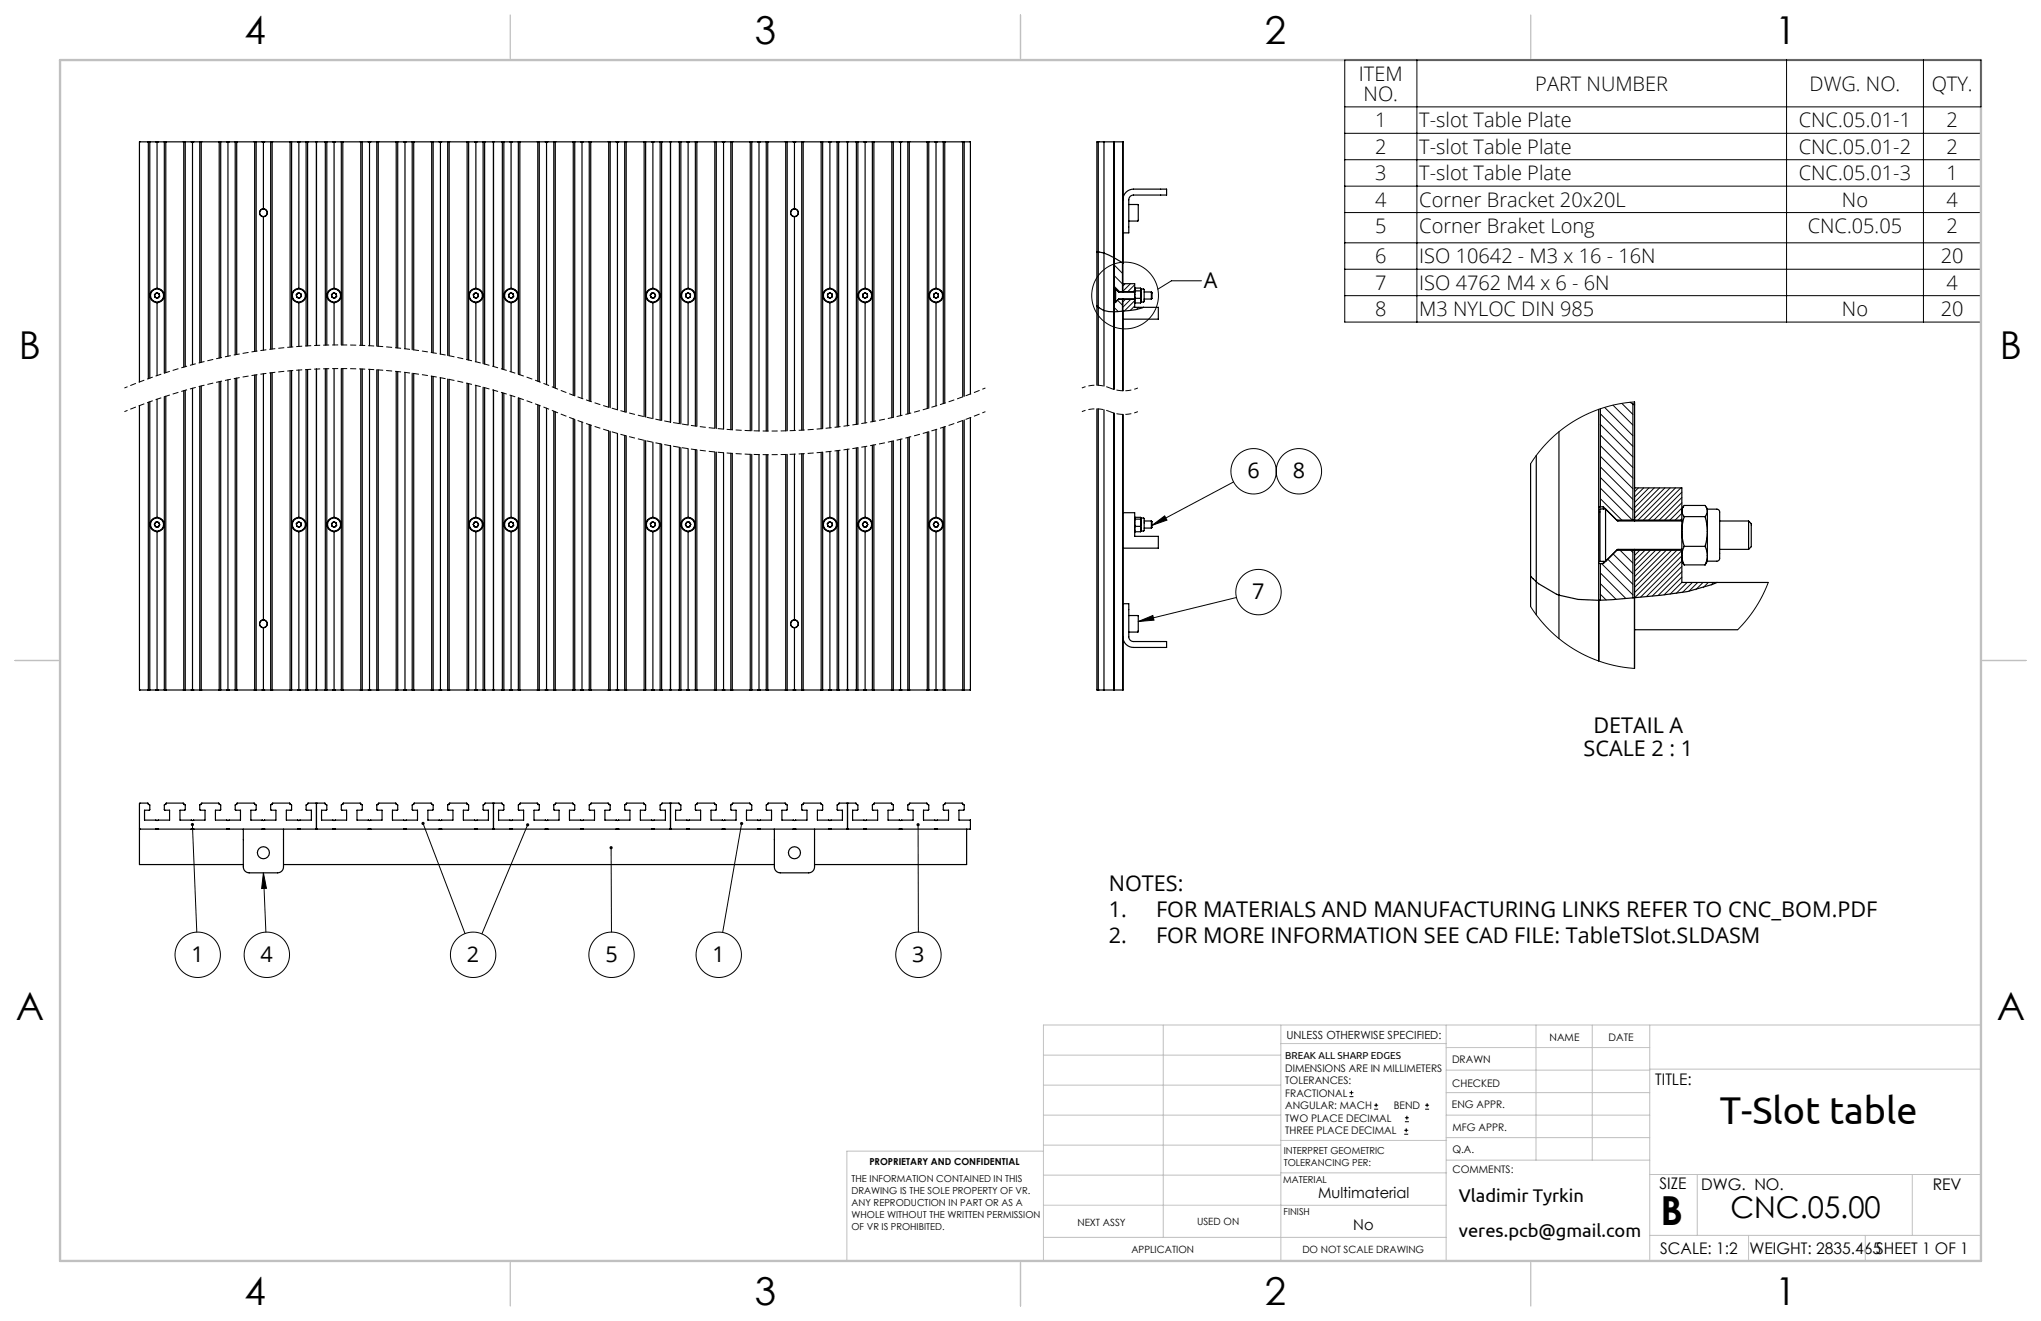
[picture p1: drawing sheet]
<svg xmlns="http://www.w3.org/2000/svg" width="432mm" height="279mm" viewBox="0 0 432 279" stroke-linecap="round" stroke-linejoin="round" font-family="sans-serif">
<g fill="none" stroke="#000" stroke-width=".21">
<path d="M284.5 12.7h134.6v55.4h-134.6zM299.8 12.7v55.4M378 12.7v55.4M406.9 12.7v55.4M284.5 28.2h134.6M284.5 33.8h134.6M284.5 39.4h134.6M284.5 22.6h134.6M235.7 56.1l1.8 1.7M235.7 58.3l1.8 1.7M254.2 59.4h-6.4l-2.8 1.8M284.5 45h134.6"/>
<path d="M284.5 51.4h134.6M284.5 56.9h134.6M235.7 65.1l.9 .8M235.7 60.6l1.2 1.1M236.4 63.5l1.1 1M238 60l-.4 .5M238.1 63.3l-.5 .6M239.2 60l-1.6 1.6M239.2 63.3l-1.6 1.7M240.1 64.7l-1 1M240.1 63.6l-2.2 2.2M240.1 61.4l-.4 .3"/>
<path d="M240.1 60.2l-1.5 1.5M240.9 65l-.5 .5M284.5 62.5h134.6M338.6 87.5l6.9 6.9M338.6 89.8l6.9 6.8M338.6 92l6.9 6.9M338.6 94.3l6.9 6.8M338.6 96.5l6.9 6.9M338.6 98.7l6.9 6.9M339.5 86.2l6 6M341.2 85.7l4.3 4.2M343.1 85.3l2.4 2.4"/>
<path d="M345.8 85l-3.3 .4-3.2 .8-3.2 1.2-2.9 1.5-2.7 1.9-2.5 2.2-2.2 2.4-2 2.7M243.7 111.1l2.7-2 .5 .9zM261 101.9l-17.3 9.2M338.6 101l6.9 6.9M338.6 103.2l6.7 6.8M338.6 105.5l4.5 4.5M338.8 119.2l6.7 6.6M340.1 118.3l5.4 5.3M341.3 117.1l4.2 4.2M342.8 116.4l2.7 2.7M345 116.4l.5 .4M346.6 103.2l-.8 .8"/>
<path d="M346.9 116.4l-1.1 1.1M347.7 103.2l-1.9 1.9M348 116.4l-2.2 2.2M348.9 103.2l-3.1 3M349.1 116.4l-3.3 3.3M350 103.2l-4.2 4.2M350.3 116.4l-4.5 4.4M351.1 103.2l-5.3 5.3M351.4 116.4l-5.6 5.6M352.2 103.2l-6.4 6.4M352.5 116.4l-6.7 6.7M353.4 103.2l-6.8 6.8"/>
<path d="M353.6 116.4l-7.8 7.8M354.5 103.2l-6.8 6.8M354.7 116.4l-8.9 8.9M355.6 103.2l-6.8 6.8M355.8 119.8l-6.2 6.3M355.8 118.7l-7.5 7.5M355.8 117.6l-8.7 8.7M355.8 116.4l-10 10M355.8 109.7l-.3 .3M355.8 108.6l-1.4 1.4M355.8 107.5l-2.5 2.5M355.8 106.3l-3.6 3.7"/>
<path d="M355.8 105.2l-4.8 4.8M355.8 104.1l-5.9 5.9M240.8 131.5l3.1-1.3 .2 1zM261.6 126.4l-20.8 5.1M323.8 128.3l2 2.7 2.2 2.5 2.5 2.1 2.8 1.9 2.9 1.5 3.1 1.1 3.2 .9 3.3 .4M338.6 121.2l5.4 5.4M338.6 123.4l3.3 3.4M338.6 125.7l1.2 1.2M355.8 123.2l-2.5 2.5M355.8 122.1l-3.8 3.7M355.8 120.9l-5 5.1M356.9 123.2l-2.3 2.3"/>
<path d="M358.1 123.2l-2.2 2.1M359.2 123.2l-1.9 1.9M360.3 123.2l-1.5 1.5M361.4 123.2l-1.1 1.1M362.5 123.2l-.5 .5M374.1 123.2l-1.2 2.7-1.5 2.6-1.8 2.5-2 2.2M40.7 174.4l.9 22.7M89.5 174.2l8.9 23.3M111.6 174.5l-9.6 23M129.3 179.3l.1 17.8M156.9 174.2l-4 23M194.2 174.4l.1 22.7"/>
<path d="M55.7 184.6l.7 3.3h-1zM55.7 184.6l.6 12.5M285.5 231.9h.8M285.5 231.1h.8M285.9 230.7v.8M290.7 234.6h.9M290.7 233.8h.9M291.1 233.3v.9M297.1 239.9h.8M297.1 239.1h.8M297.2 237.3h.9M297.2 236.4h.9"/>
<path d="M297.5 238.6v.9M297.6 236v.8M301.5 234.6h.8M301.5 233.8h.8M301.9 233.3v.9"/>
<circle cx="238" cy="62.5" r="7.1"/>
<circle cx="265.2" cy="99.7" r="4.8"/>
<circle cx="274.8" cy="99.7" r="4.8"/>
<circle cx="266.2" cy="125.2" r="4.8"/>
<circle cx="41.8" cy="201.9" r="4.8"/>
<circle cx="56.5" cy="201.9" r="4.8"/>
<circle cx="100.1" cy="201.9" r="4.8"/>
<circle cx="129.4" cy="201.9" r="4.8"/>
<circle cx="152.1" cy="201.9" r="4.8"/>
<circle cx="194.3" cy="201.9" r="4.8"/>
</g>
<path d="M117.4 87.1a118.4 118.4 0 0 0-91.1 0M117.4 82.1a118.4 118.4 0 0 0-91.1 0M208.5 87.1a118.4 118.4 0 0 1-91.1 0M208.5 82.1a118.4 118.4 0 0 1-91.1 0" fill="none" stroke="#000" stroke-width=".21" stroke-dasharray="1.3 .6" stroke-dashoffset=".6" stroke-linecap="butt"/>
<path d="M234.8 87.1a7.7 7.7 0 0 0-5.9 0M234.8 82.1a7.7 7.7 0 0 0-5.9 0M240.7 87.1a7.7 7.7 0 0 1-5.9 0M240.7 82.1a7.7 7.7 0 0 1-5.9 0" fill="none" stroke="#000" stroke-width=".21" stroke-dasharray="1.3 .6" stroke-dashoffset=".5" stroke-linecap="butt"/>
<g fill="none" stroke="#c0c0c0" stroke-width=".21">
<path d="M246.1 216.8v44.9M271 216.8v49.9M305.9 216.8v49.9M325 216.8v28.6M336.9 216.8v28.6M349 216.8v49.9M419.1 216.8h-198.3v49.9M220.8 235.9h50.2M220.8 229.5h50.2M220.8 223.2h50.2M271 220.7h34.9M305.9 231.1h43.1"/>
<path d="M305.9 226.3h43.1M305.9 221.6h43.1M305.9 235.9h43.1M349 226.1h70.1M220.8 248.6h50.2M220.8 242.2h50.2M220.8 254.9h50.2M220.8 243.5h-41.6v23.2M271 254.9h34.9M271 248.1h35.1M271 241.2h35.1M305.9 240.6h43.1"/>
<path d="M306.1 245.4h42.9M349 248.4h70.1M359.1 248.4v12.9M404.6 248.4v12.9M220.8 261.7h85.1M349 261.3h70.1M369.9 261.3v5.4M394.6 261.3v5.4"/>
</g>
<path d="M107.9 3.2v9.5M215.9 3.2v9.5M323.8 3.2v9.5M3.2 139.7h9.5M419.1 139.7h9.5M107.9 266.7v9.5M215.9 266.7v9.5M323.8 266.7v9.5" fill="none" stroke="#c0c0c0" stroke-width=".25"/>
<path d="M12.7 12.7h406.4v254h-406.4z" fill="none" stroke="#c0c0c0" stroke-width=".5"/>
<path d="M55.7 184.6l.7 3.3h-1zM129.1 179a.34 .34 0 0 0 0 .6 .34 .34 0 0 0 .5-.2 .34 .34 0 0 0-.3-.4v.3v-.3zM194 174.2a.34 .34 0 0 0 .1 .5 .34 .34 0 0 0 .5-.2 .34 .34 0 0 0-.4-.4v.3v-.3zM156.6 174a.34 .34 0 0 0 .1 .5 .34 .34 0 0 0 .5-.2 .34 .34 0 0 0-.2-.4l-.1 .3 .1-.3zM40.5 174.2a.34 .34 0 0 0 0 .5 .34 .34 0 0 0 .5-.2 .34 .34 0 0 0-.3-.4v.3v-.3zM89.2 173.9a.34 .34 0 0 0 .2 .6 .34 .34 0 0 0 .4-.3 .34 .34 0 0 0-.4-.4l.1 .4-.1-.4zM111.4 174.2a.34 .34 0 0 0 0 .5 .34 .34 0 0 0 .5-.1 .34 .34 0 0 0-.1-.5l-.2 .4 .2-.4zM243.7 111.1l2.7-2 .5 .9zM240.8 131.5l3.1-1.3 .2 1z" fill="#000"/>
<g fill="none" stroke="#000" stroke-width=".25">
<path d="M31.4 30h-1.9v50.8M31.4 30h.3M31.4 30v50.1M31.7 30h3.1M31.7 30v50M33 30h.1M33.2 30v31M33.5 30h.1M34.8 30h.3M34.8 30v48.9M35.1 30h3.8M35.1 30v48.8"/>
<path d="M38.9 30h.3M38.9 30v47.6M39.2 30h3.1M39.2 30v47.6M40.5 30h.1M40.7 30v47.1M41 30h.1M42.3 30h.3M42.3 30v46.7M42.6 30h3.8M42.6 30v46.6M46.4 30h.3"/>
<path d="M46.4 30v45.7M46.7 30h3.1M46.7 30v45.7M48 30h.1M48.2 30v45.3M48.5 30h.1M49.8 30h.3M49.8 30v45M50.1 30h3.8M50.1 30v45M53.9 30h.3M53.9 30v44.3"/>
<path d="M54.2 30h3.1M54.2 30v44.3M55.5 30h.1M55.7 30v14.2M56 30h.1M57.3 30h.3M57.3 30v43.9M57.6 30h3.8M57.6 30v43.8M61.4 30h.3M61.4 30v43.4M61.7 30h3.1"/>
<path d="M61.7 30v43.4M63 30h.1M63.2 30v31M63.5 30h.1M64.8 30h.3M64.8 30v43.2M65.1 30h1.9M65.1 30v43.1M67 30h1.8M67 30v43.1M68.8 30h.3M68.8 30v43"/>
<path d="M69.1 30h3.1M69.1 30v43M70.4 30h.1M70.7 30v31M70.9 30h.1M72.2 30h.3M72.2 30v43M72.5 30h3.8M72.5 30v43M76.3 30h.3M76.3 30v43M76.6 30h3.1"/>
<path d="M76.6 30v43.1M77.9 30h.1M78.2 30v43.1M78.4 30h.1M79.7 30h.3M79.7 30v43.2M80 30h3.8M80 30v43.2M83.8 30h.3M83.8 30v43.6M84.1 30h3.1M84.1 30v43.6"/>
<path d="M85.4 30h.1M85.7 30v43.8M85.9 30h.1M87.2 30h.3M87.2 30v44M87.5 30h3.8M87.5 30v44M91.3 30h.3M91.3 30v44.6M91.6 30h3.1M91.6 30v44.6M92.9 30h.1"/>
<path d="M93.2 30v44.9M93.4 30h.1M94.7 30h.3M94.7 30v45.2M95 30h3.8M95 30v45.2M98.8 30h.3M98.8 30v46.1M99.1 30h3.1M99.1 30v46.1M100.4 30h.1M100.7 30v31"/>
<path d="M100.9 30h.1M102.2 30h.3M102.2 30v46.9M102.5 30h1.9M102.5 30v47M104.4 30h1.9M104.4 30v47.5M106.3 30h.3M106.3 30v48.1M106.6 30h3.1M106.6 30v48.2M107.9 30h.1"/>
<path d="M108.1 30v31M108.4 30h.1M109.7 30h.3M109.7 30v49.1M110 30h3.8M110 30v49.3M113.8 30h.3M113.8 30v50.6M114.1 30h3.1M114.1 30v50.7M115.4 30h.1M115.6 30v51.3"/>
<path d="M115.9 30h.1M117.2 30h.3M117.2 30v52M117.5 30h3.8M117.5 30v52.1M121.3 30h.3M121.3 30v53.6M121.6 30h3.1M121.6 30v53.7M122.9 30h.1M123.1 30v54.3M123.4 30h.1"/>
<path d="M124.7 30h.3M124.7 30v54.8M125 30h3.8M125 30v54.9M128.8 30h.3M128.8 30v56.1M129.1 30h3.1M129.1 30v56.2M130.4 30h.1M130.6 30v56.7M130.9 30h.1M132.2 30h.3"/>
<path d="M132.2 30v57.1M132.5 30h3.8M132.5 30v57.2M136.3 30h.3M136.3 30v58.1M136.6 30h3.1M136.6 30v58.2M137.9 30h.1M138.1 30v31M138.4 30h.1M139.7 30h.3M139.7 30v58.9"/>
<path d="M140 30h1.9M140 30v58.9M141.9 30h1.8M141.9 30v59.3M143.7 30h.3M143.7 30v59.6M144 30h3.1M144 30v59.7M145.3 30h.1M145.6 30v31M145.8 30h.1M147.1 30h.3"/>
<path d="M147.1 30v60.1M147.4 30h3.8M147.4 30v60.1M151.2 30h.3M151.2 30v60.6M151.5 30h3.1M151.5 30v60.6M152.8 30h.1M153.1 30v60.8M153.3 30h.1M154.6 30h.3M154.6 30v60.9"/>
<path d="M154.9 30h3.8M154.9 30v60.9M158.7 30h.3M158.7 30v61.1M159 30h3.1M159 30v61.1M160.3 30h.1M160.6 30v61.1M160.8 30h.1M162.1 30h.3M162.1 30v61.2M162.4 30h3.8"/>
<path d="M162.4 30v61.2M166.2 30h.3M166.2 30v61.1M166.5 30h3.1M166.5 30v61.1M167.8 30h.1M168.1 30v14.2M168.3 30h.1M169.6 30h.3M169.6 30v61M169.9 30h3.8M169.9 30v61"/>
<path d="M173.7 30h.3M173.7 30v60.7M174 30h3.1M174 30v60.6M175.3 30h.1M175.6 30v31M175.8 30h.1M177.1 30h.3M177.1 30v60.3M177.4 30h1.9M177.4 30v60.3M179.3 30h1.9"/>
<path d="M179.3 30v60M181.2 30h.3M181.2 30v59.8M181.5 30h3.1M181.5 30v59.7M182.8 30h.1M183 30v31M183.3 30h.1M184.6 30h.3M184.6 30v59.2M184.9 30h3.8M184.9 30v59.1"/>
<path d="M188.7 30h.3M188.7 30v58.3M189 30h3.1M189 30v58.3M190.3 30h.1M190.5 30v57.9M190.8 30h.1M192.1 30h.3M192.1 30v57.5M192.4 30h3.8M192.4 30v57.5M196.2 30h.3"/>
<path d="M196.2 30v56.4M196.5 30h3.1M196.5 30v56.3M197.8 30h.1M198 30v31M198.3 30h.1M199.6 30h.3M199.6 30v55.4M199.9 30h3.8M199.9 30v55.3M203.7 30h.3M203.7 30v53.9"/>
<path d="M204 30h1.3M204 30v53.8M205.3 30h.1M205.3 30v53.3M232.4 30h1.2M232.4 30h-.3v51.5M232.4 30v51.5M233.6 30h4M233.6 30v51.7M235.7 30h.1M235.7 30v31M237.6 30v25.6"/>
<path d="M237.6 30l-.1 31.7M55.7 44.2a.82 .82 0 0 1 .9 .8 .82 .82 0 0 1-.9 .8M55.7 44.2a.82 .82 0 0 0-.8 .8 .82 .82 0 0 0 .8 .8M55.7 45.8v28.3M167.8 44.2a.82 .82 0 0 0-.5 .8 .82 .82 0 0 0 .5 .8M167.8 45.8h.1M167.8 45.8h.3M167.8 44.2h.1M168.1 44.2a.82 .82 0 0 1 .8 .8 .82 .82 0 0 1-.8 .8M168.1 44.2h-.3M168.1 45.8v45.3M232.1 53.3l1.5 .2 2.1 1"/>
<path d="M235.7 54.5h.1M235.7 54.5l1.9 1.1M235.7 54.5v6.5M237.5 55.6v6.1M237.6 55.6h.1M237.6 42.3a2.25 2.25 0 0 1 2.2-2.3h7v1.3h-7a1 1 0 0 0-1 1v7h-1.2M238.8 43.3l2 .1v3.3l-2 .1M32.7 62.3l.4-.4 .5 .2 .2 .6-.4 .4-.6-.2zM33.2 61a1.5 1.5 0 0 0-1.5 1.5 1.5 1.5 0 0 0 1.5 1.5M33.2 61h.3M33.2 64v15.4M33.5 64h-.3"/>
<path d="M33.5 61h.1M33.5 61a1.5 1.5 0 0 1 1.2 1.5 1.5 1.5 0 0 1-1.2 1.5M33.5 64h.1M50.1 80v65.9M53.9 79.3v66.6M54.2 79.3v66.6M55.7 79.1v52M57.3 78.9v67M57.6 78.8v67.1M61.4 78.4v67.5M61.7 78.4v67.5M62.7 62.3l.4-.4 .5 .2 .2 .6-.4 .4-.6-.2z"/>
<path d="M63.2 61a1.5 1.5 0 0 0-1.5 1.5 1.5 1.5 0 0 0 1.5 1.5M63.2 61a1.5 1.5 0 0 1 1.5 1.5 1.5 1.5 0 0 1-1.5 1.5M63.2 64v9.3M63.2 78.3v31.1M64.8 78.2v67.7M65.1 78.1v67.8M67 78.1v67.8M68.8 78v67.9M69.1 78v67.9M70.1 62.3l.4-.4 .6 .2 .1 .6-.4 .4-.5-.2zM70.7 61a1.5 1.5 0 0 0-1.5 1.5 1.5 1.5 0 0 0 1.5 1.5M70.7 61h.2"/>
<path d="M70.7 64v9M70.7 78v31.4M70.9 64h-.2M70.9 61h.1M70.9 61a1.5 1.5 0 0 1 1.3 1.5 1.5 1.5 0 0 1-1.3 1.5M70.9 64h.1M72.2 78v67.9M72.5 78v67.9M76.3 78v67.9M76.6 78.1v67.8M78.2 78.1v67.8M79.7 78.2v67.7"/>
<path d="M80 78.2v67.7M83.8 78.6v67.3M84.1 78.6v67.3M85.7 78.8v67.1M87.2 79v66.9M87.5 79v66.9M91.3 79.6v66.3M91.6 79.6v66.3M93.2 79.9v66M100.1 62.3l.4-.4 .6 .2 .1 .6-.4 .4-.5-.2zM100.7 61a1.5 1.5 0 0 1 1.5 1.5 1.5 1.5 0 0 1-1.5 1.5M100.7 61a1.5 1.5 0 0 0-1.5 1.5 1.5 1.5 0 0 0 1.5 1.5"/>
<path d="M100.7 64v12.5M107.6 62.3l.4-.4 .5 .2 .2 .6-.4 .4-.6-.2zM108.1 61a1.5 1.5 0 0 0-1.5 1.5 1.5 1.5 0 0 0 1.5 1.5M108.1 61h.3M108.1 64v14.6M108.4 64h-.3M108.4 61h.1M108.4 61a1.5 1.5 0 0 1 1.2 1.5 1.5 1.5 0 0 1-1.2 1.5M108.4 64h.1M137.9 62h.6l.2 .6-.4 .4h-.5l-.2-.6zM138.1 61a1.5 1.5 0 0 1 1.5 1.5 1.5 1.5 0 0 1-1.5 1.5M138.1 61a1.5 1.5 0 0 0-1.5 1.5 1.5 1.5 0 0 0 1.5 1.5"/>
<path d="M138.1 64v24.5M145.1 62.2l.5-.3 .5 .3v.6l-.5 .3-.5-.3zM145.6 61a1.5 1.5 0 0 0-1.5 1.5 1.5 1.5 0 0 0 1.5 1.5M145.6 61a1.5 1.5 0 0 1 1.5 1.5 1.5 1.5 0 0 1-1.5 1.5M145.6 64v25.9M175.1 62.2l.5-.3 .5 .3v.6l-.5 .3-.5-.3zM175.6 61a1.5 1.5 0 0 0-1.5 1.5 1.5 1.5 0 0 0 1.5 1.5M175.6 61a1.5 1.5 0 0 1 1.5 1.5 1.5 1.5 0 0 1-1.5 1.5M175.6 64v26.5M182.5 62.2l.5-.3 .5 .3v.6l-.4 .3-.6-.3zM183 61a1.5 1.5 0 0 0-1.5 1.5 1.5 1.5 0 0 0 1.5 1.5M183 61a1.5 1.5 0 0 1 1.5 1.5 1.5 1.5 0 0 1-1.5 1.5"/>
<path d="M183 64v25.5M197.5 62.2l.5-.3 .5 .3v.6l-.4 .3-.6-.3zM198 61a1.5 1.5 0 0 1 1.5 1.5 1.5 1.5 0 0 1-1.5 1.5M198 61a1.5 1.5 0 0 0-1.5 1.5 1.5 1.5 0 0 0 1.5 1.5M198 64v21.9M232.1 64.7l1.5 1 2.1 .2M235.7 61v3M235.7 64v18.4M235.7 65.9h.1M235.7 64h.1M235.7 61h.1M235.7 61.1h.3v2.8h-.3z"/>
<path d="M235.7 64v1.9M235.7 64h.2M235.7 61h.2M235.9 61v.1M235.9 63.9v.1M235.9 61l.7 .7M236.6 63.3h.9M236.6 61.7h.9M236.6 61.7l3.5 .1M237.5 63.3l.1 19.4M237.5 63.3v2.5M237.6 65.8l-1.9 .1"/>
<path d="M237.6 65.8v16.9M237.6 65.8h.1M237.6 63.3h2.5M237.6 61.7h2.5M237.6 60h2.5v1.1M240.1 63.3h-3.4l-.8 .7M240.1 62.3l.1 .8M240.1 62.3v1.3M240.1 61.2l.1 .3M240.1 61.2v1.1M240.1 63.6l.1 .5M240.1 61.2l.1-.3h1.1l.1 .3"/>
<path d="M240.1 63.6v.3M240.1 61.1v.1M240.1 63.9l.1 .2M240.1 63.9v1.1h5v2.5h-7.5M240.1 61v.1M240.2 61.5l-.1 .8M240.2 63.1l-.1 .5M240.2 61.5h1.1M240.2 63.1h1.1M240.2 64.1h1.1M241.3 61.5l.1 .8M241.3 63.1l.1 .5"/>
<path d="M241.3 61l.1 .1M241.4 61.1h.5l.2 .2v2.5l-.7 .1M241.4 62.3l-.1 .8M241.4 62.3v1.3M241.4 61.2v1.1M241.4 61.1v.1M241.4 63.6v.3M241.4 61.2l-.1 .3M241.4 63.6l-.1 .5M241.4 63.9l-.1 .2M241.9 65a12.1 12.1 0 0 1-4.3 .8M242.1 63.3h1.5"/>
<path d="M242.1 61.8h1.5M243.6 61.8v1.5M243.6 61.8l.1 .1v1.2l-.1 .2M29.5 85.8v60.1h1.9M31.4 85.1v60.8M31.7 85v60.9M33.2 84.4v25M34.8 83.9v62M35.1 83.8v62.1M38.9 82.6v63.3M39.2 82.6v63.3M40.7 82.1v63.8"/>
<path d="M42.3 81.7v64.2M42.6 81.6v64.3M46.4 80.7v65.2M46.7 80.7v65.2M48.2 80.3v65.6M49.8 80v65.9M94.7 80.2v65.7M95 80.2v65.7M98.8 81.1v64.8M99.1 81.1v64.8M100.7 81.5v27.9M102.2 81.9v64"/>
<path d="M102.5 82v63.9M104.4 82.5v63.4M106.3 83.1v62.8M106.6 83.2v62.7M108.1 83.6v25.8M109.7 84.1v61.8M110 84.3v61.6M113.8 85.6v60.3M114.1 85.7v60.2M115.6 86.3v59.6M117.2 87v58.9M117.5 87.1v58.8"/>
<path d="M121.3 88.6v57.3M121.6 88.7v57.2M123.1 89.3v56.6M124.7 89.8v56.1M125 89.9v56M128.8 91.1v54.8M129.1 91.2v54.7M130.6 91.7v54.2M132.2 92.1v53.8M132.5 92.2v53.7M136.3 93.1v52.8M136.6 93.2v52.7"/>
<path d="M138.1 93.5v15.9M139.7 93.9v52M140 93.9v52M141.9 94.3v51.6M143.7 94.6v51.3M144 94.7v51.2M145.6 94.9v14.5M147.1 95.1v50.8M147.4 95.1v50.8M151.2 95.6v50.3M151.5 95.6v50.3M153.1 95.8v50.1"/>
<path d="M154.6 95.9v50M154.9 95.9v50M158.7 96.1v49.8M159 96.1v49.8M160.6 96.1v49.8M162.1 96.2v49.7M162.4 96.2v49.7M166.2 96.1v49.8M166.5 96.1v49.8M168.1 96.1v35M169.6 96v49.9M169.9 96v49.9"/>
<path d="M173.7 95.7v50.2M174 95.6v50.3M175.6 95.5v13.9M177.1 95.3v50.6M177.4 95.3v50.6M179.3 95v50.9M181.2 94.8v51.1M181.5 94.7v51.2M183 94.5v14.9M184.6 94.2v51.7M184.9 94.1v51.8M188.7 93.3v52.6"/>
<path d="M189 93.3v52.6M190.5 92.9v53M192.1 92.5v53.4M192.4 92.5v53.4M196.2 91.4v54.5M196.5 91.3v54.6M198 90.9v18.5M199.6 90.4v55.5M199.9 90.3v55.6M203.7 88.9v57M204 88.8v57.1M205.3 88.3v57.6"/>
<path d="M232.1 86.5v59.4h.3M232.4 86.5v59.4M233.6 86.7v59.2M235.7 87.4v58.5M237.6 87.7v58.2M323.8 98.1v30.2M325 96.3v33.7M329.8 91.3v43.8M338.2 86.6v20.7M338.6 86.5v20.7M344.9 85.1l.9 .5M345.5 85.4v24.6"/>
<path d="M345.8 85.6h.1M345.8 85v25.2l-.3-.2M33 110.4l.6 .1 .2 .5-.3 .5-.6-.1-.2-.5zM33.2 109.4a1.5 1.5 0 0 0-1.5 1.5 1.5 1.5 0 0 0 1.5 1.5M33.2 109.4l.3 .1M33.2 112.4v33.5M33.5 109.5h.1M33.5 109.5a1.5 1.5 0 0 1 1.2 1.6 1.5 1.5 0 0 1-1.5 1.3M62.7 110.7l.4-.3 .6 .2 .1 .5-.5 .4-.5-.2zM63.2 109.4a1.5 1.5 0 0 0-1.5 1.5 1.5 1.5 0 0 0 1.5 1.5M63.2 109.4a1.5 1.5 0 0 1 1.5 1.5 1.5 1.5 0 0 1-1.5 1.5M63.2 112.4v33.5"/>
<path d="M70.1 110.8l.4-.4 .6 .1 .1 .6-.4 .4-.5-.2zM70.7 109.4a1.5 1.5 0 0 0-1.5 1.5 1.5 1.5 0 0 0 1.5 1.5M70.7 109.4l.2 .1M70.7 112.4v33.5M70.9 109.5h.1M70.9 109.5a1.5 1.5 0 0 1 1.3 1.6 1.5 1.5 0 0 1-1.5 1.3M100.4 110.4l.6 .1 .3 .5-.4 .5-.5-.1-.3-.5zM100.7 109.4a1.5 1.5 0 0 1 1.5 1.5 1.5 1.5 0 0 1-1.5 1.5M100.7 109.4a1.5 1.5 0 0 0-1.5 1.5 1.5 1.5 0 0 0 1.5 1.5M100.7 112.4v33.5M107.6 110.8l.4-.4 .5 .1 .2 .6-.4 .4-.6-.2zM108.1 109.4a1.5 1.5 0 0 0-1.5 1.5 1.5 1.5 0 0 0 1.5 1.5"/>
<path d="M108.1 109.4l.3 .1M108.1 112.4v33.5M108.4 109.5h.1M108.4 109.5a1.5 1.5 0 0 1 1.2 1.6 1.5 1.5 0 0 1-1.5 1.3M137.6 110.8l.4-.4 .5 .1 .2 .6-.4 .4-.6-.2zM138.1 109.4a1.5 1.5 0 0 1 1.5 1.5 1.5 1.5 0 0 1-1.5 1.5M138.1 109.4a1.5 1.5 0 0 0-1.5 1.5 1.5 1.5 0 0 0 1.5 1.5M138.1 112.4v33.5M145.3 110.5l.5-.1 .4 .5-.3 .5-.6 .1-.3-.5zM145.6 109.4a1.5 1.5 0 0 0-1.5 1.5 1.5 1.5 0 0 0 1.5 1.5M145.6 109.4a1.5 1.5 0 0 1 1.5 1.5 1.5 1.5 0 0 1-1.5 1.5M145.6 112.4v33.5"/>
<path d="M175 110.8l.4-.4 .6 .1 .1 .6-.4 .4-.5-.2zM175.6 109.4a1.5 1.5 0 0 0-1.5 1.5 1.5 1.5 0 0 0 1.5 1.5M175.6 109.4a1.5 1.5 0 0 1 1.5 1.5 1.5 1.5 0 0 1-1.5 1.5M175.6 112.4v33.5M182.8 110.4l.5 .1 .3 .5-.3 .5-.6-.1-.2-.5zM183 109.4a1.5 1.5 0 0 0-1.5 1.5 1.5 1.5 0 0 0 1.5 1.5M183 109.4a1.5 1.5 0 0 1 1.5 1.5 1.5 1.5 0 0 1-1.5 1.5M183 112.4v33.5M197.8 110.4l.5 .1 .3 .5-.3 .5-.6-.1-.2-.5zM198 109.4a1.5 1.5 0 0 1 1.5 1.5 1.5 1.5 0 0 1-1.5 1.5M198 109.4a1.5 1.5 0 0 0-1.5 1.5 1.5 1.5 0 0 0 1.5 1.5M198 112.4v33.5"/>
<path d="M237.6 108.4h2.5v5h5v2.5h-7.5M240.1 109.6l.1 .2M240.1 109.6l.1-.2h1.1l.1 .2M240.1 112.3v.1M240.1 109.5v.1M240.1 112.4l.1 .1M240.2 111.3l-.1 .6 .1 .6M240.2 109.8l-.1 .8 .1 .7M240.2 111.3h1.1M240.2 112.5h1.1M240.2 109.8h1.1M241.3 111.3l.1 .6"/>
<path d="M241.3 109.8l.1 .8M241.4 112.4l-.1 .1M241.4 109.5v.1M241.4 109.6h.5l.2 .1v2.5l-.7 .1M241.4 111.9l-.1 .6M241.4 109.6v1M241.4 109.6h.1M241.4 111.9v.4M241.4 110.6v1.3M241.4 110.6l-.1 .7M241.4 109.6l-.1 .2M241.4 112.3v.1"/>
<path d="M242.1 111.7h1.5M242.1 110.2h1.5M243.6 110.2v1.5M243.6 110.2l.1 .1M243.6 110.2h.1M243.7 110.3v1.3l-.1 .1M243.7 110.3h.1M338.2 107.3v11.8M338.2 119.1l.1 20.7M338.2 119.1h.1M338.2 119.1l.4 .1M338.5 107.7h1.2v11h-1.2z"/>
<path d="M338.6 107.2l-.4 .1M338.6 119.2v7.8M338.6 119.2h.6M338.6 107.2h.6M339.2 107.2l3.1 3h13.5M339.2 107.2v.5M339.2 118.7v.5M342 116.4h3.5M342 110h3.5M345.5 116.4l.3-.2v25.2M345.5 116.4v10.1M345.8 116.4h10"/>
<path d="M345.8 110h10M345.8 103.2h10v4.5M355.8 116.2h-13.5l-3.1 3M355.8 112.4l.2 1.6 .3 1.6M355.8 112.4v5.1M355.8 108.1l.2 .6 .3 .6M355.8 108.1v4.3M355.8 117.5l.1 .9 .4 1.1M355.8 108.1l.2-.6 .3-.6h4.4l.4 .6 .1 .6M355.8 118.7l.5 .8M355.8 117.5v1.2M355.8 107.7v.4"/>
<path d="M355.8 118.7v4.5h18.3M356.1 107.3l-.3 .4M356.3 109.3l-.3 1.4-.2 1.7M356.3 115.6l-.4 1.2-.1 .7M356.3 109.3h4.4M356.3 115.6h4.4M356.3 119.5h4.4M360.7 109.3l.4 1.5 .1 1.6M360.7 115.6l.4 1.1 .1 .8M361 107.3l.2 .4M361.2 107.7h2a.6 .6 0 0 1 .6 .6v9.6a.64 .64 0 0 1-.6 .8h-2M361.2 112.4l-.1 1.7-.4 1.5"/>
<path d="M361.2 112.4v5.1M361.2 108.1v4.3M361.2 107.7v.4M361.2 117.5v1.2M361.2 108.1l-.5 1.2M361.2 117.5l-.1 .9-.4 1.1M361.2 118.7l-.5 .8M363.8 110.2h6.1M363.8 116.2h6.1M369.9 110.2l.6 .6v4.8l-.6 .6M369.9 110.2v6M55.7 131.1a.82 .82 0 0 1 .9 .8 .82 .82 0 0 1-.9 .9"/>
<path d="M55.7 131.1a.82 .82 0 0 0-.8 .8 .82 .82 0 0 0 .8 .9M55.7 132.8v13.1M167.8 131.2a.83 .83 0 0 0-.5 .9 .83 .83 0 0 0 .8 .7M167.8 131.1v.1M168.1 131.1a.82 .82 0 0 1 .8 .8 .82 .82 0 0 1-.8 .9M168.1 131.1h-.3M168.1 132.8v13.1M237.6 127.7h1.2v7a1 1 0 0 0 1 1h7v1.2h-7a2.25 2.25 0 0 1-2.2-2.2M238.8 130.2l2 .1v3.3l-2 .1M323.8 121.9l1.7 1.6 4.3 2.4a20.3 20.3 0 0 0 8.4 1.1M338.2 127h.1M345.8 126.4l-7.5 .6"/>
<path d="M345.8 126.4h.1M345.8 133.2h21.8M363.2 123.2l-1 .4-5.2 1.5-5.5 .8-5.7 .5M31.4 145.9h.3M31.7 145.9h3.1M33 145.9h.1M33.5 145.9h.1M34.8 145.9h.3M35.1 145.9h3.8M38.9 145.9h.3M39.2 145.9h3.1M40.5 145.9h.1"/>
<path d="M41 145.9h.1M42.3 145.9h.3M42.6 145.9h3.8M46.4 145.9h.3M46.7 145.9h3.1M48 145.9h.1M48.5 145.9h.1M49.8 145.9h.3M50.1 145.9h3.8M53.9 145.9h.3M54.2 145.9h3.1M55.5 145.9h.1"/>
<path d="M56 145.9h.1M57.3 145.9h.3M57.6 145.9h3.8M61.4 145.9h.3M61.7 145.9h3.1M63 145.9h.1M63.5 145.9h.1M64.8 145.9h.3M65.1 145.9h1.9M67 145.9h1.8M68.8 145.9h.3M69.1 145.9h3.1"/>
<path d="M70.4 145.9h.1M70.9 145.9h.1M72.2 145.9h.3M72.5 145.9h3.8M76.3 145.9h.3M76.6 145.9h3.1M77.9 145.9h.1M78.4 145.9h.1M79.7 145.9h.3M80 145.9h3.8M83.8 145.9h.3M84.1 145.9h3.1"/>
<path d="M85.4 145.9h.1M85.9 145.9h.1M87.2 145.9h.3M87.5 145.9h3.8M91.3 145.9h.3M91.6 145.9h3.1M92.9 145.9h.1M93.4 145.9h.1M94.7 145.9h.3M95 145.9h3.8M98.8 145.9h.3M99.1 145.9h3.1"/>
<path d="M100.4 145.9h.1M100.9 145.9h.1M102.2 145.9h.3M102.5 145.9h1.9M104.4 145.9h1.9M106.3 145.9h.3M106.6 145.9h3.1M107.9 145.9h.1M108.4 145.9h.1M109.7 145.9h.3M110 145.9h3.8M113.8 145.9h.3"/>
<path d="M114.1 145.9h3.1M115.4 145.9h.1M115.9 145.9h.1M117.2 145.9h.3M117.5 145.9h3.8M121.3 145.9h.3M121.6 145.9h3.1M122.9 145.9h.1M123.4 145.9h.1M124.7 145.9h.3M125 145.9h3.8M128.8 145.9h.3"/>
<path d="M129.1 145.9h3.1M130.4 145.9h.1M130.9 145.9h.1M132.2 145.9h.3M132.5 145.9h3.8M136.3 145.9h.3M136.6 145.9h3.1M137.9 145.9h.1M138.4 145.9h.1M139.7 145.9h.3M140 145.9h1.9M141.9 145.9h1.8"/>
<path d="M143.7 145.9h.3M144 145.9h3.1M145.3 145.9h.1M145.8 145.9h.1M147.1 145.9h.3M147.4 145.9h3.8M151.2 145.9h.3M151.5 145.9h3.1M152.8 145.9h.1M153.3 145.9h.1M154.6 145.9h.3M154.9 145.9h3.8"/>
<path d="M158.7 145.9h.3M159 145.9h3.1M160.3 145.9h.1M160.8 145.9h.1M162.1 145.9h.3M162.4 145.9h3.8M166.2 145.9h.3M166.5 145.9h3.1M167.8 145.9h.1M168.3 145.9h.1M169.6 145.9h.3M169.9 145.9h3.8"/>
<path d="M173.7 145.9h.3M174 145.9h3.1M175.3 145.9h.1M175.8 145.9h.1M177.1 145.9h.3M177.4 145.9h1.9M179.3 145.9h1.9M181.2 145.9h.3M181.5 145.9h3.1M182.8 145.9h.1M183.3 145.9h.1M184.6 145.9h.3"/>
<path d="M184.9 145.9h3.8M188.7 145.9h.3M189 145.9h3.1M190.3 145.9h.1M190.8 145.9h.1M192.1 145.9h.3M192.4 145.9h3.8M196.2 145.9h.3M196.5 145.9h3.1M197.8 145.9h.1M198.3 145.9h.1M199.6 145.9h.3"/>
<path d="M199.9 145.9h3.8M203.7 145.9h.3M204 145.9h1.3M205.3 145.9h.1M232.4 145.9h1.2M233.6 145.9h4M235.7 145.9h.1M33 175.4h.5M33.2 173.5h.1M33.5 173.5h-2.9v-2.1l1.1-.1v-1l-.3-.1-.1-.3h-1.7l-.1 5.3 .1 .2M33.5 173.5h.1M33.5 173.5h2.4v-2.1l-1.1-.1v-1.1h.3l.1-.3h3.6l.1 .3 .3 .1v1l-1.1 .1v2.1l2.6 .1 2.7-.1v-2.1l-1.1-.1v-1l.3-.1v-.3h3.7l.1 .3 .3 .1v1l-1.1 .1v2.1h2.4"/>
<path d="M40.5 175.4h.5M48 175.4h.5M48 173.5h.1M51.5 175.4v8a1.25 1.25 0 0 0 1.2 1.2h6a1.25 1.25 0 0 0 1.3-1.2v-8M55.5 175.4h.5M63 175.4h.5M63.2 173.5h.1M67 175.2l.1 .2M67 170l.1-.1h1.6l.1 .3h.3v1.1l-1.1 .1v2.1h2.9M67 170l-.2-.1h-1.6l-.1 .3-.3 .1v1l1.1 .1v2.1h-5.3v-2.1l1.1-.1v-1.1h-.3l-.1-.3h-3.6l-.1 .3h-.3v1.1l1.1 .1v2.1h-5.3v-2.1l1.1-.1v-1.1h-.3l-.1-.3h-3.6l-.1 .3h-.3v1.1l1.1 .1v2.1h-2.9M67 175.2l-.2 .2M67 170v5.2"/>
<path d="M70.4 175.4h.5M70.6 173.5h.1M70.9 173.5h.1M70.9 173.5h2.4v-2.1l-1.1-.1v-1l.3-.1 .2-.3h3.6v.3l.3 .1v1l-1.1 .1v2.1l2.7 .1 2.6-.1v-2.1l-1.1-.1v-1l.3-.1 .1-.3h3.7v.3l.3 .1v1l-1.1 .1v2.1l2.7 .1 2.6-.1v-2.1l-1.1-.1v-1l.3-.1 .1-.3h3.6l.1 .3 .3 .1v1l-1.1 .1v2.1h2.4M77.9 175.4h.5M85.4 175.4h.5M92.9 175.4h.5M92.9 173.5h.1M100.4 175.4h.5M100.6 173.5h.1M104.4 175.2l-.1 .2M104.4 170l-.1-.1h-1.7l-.1 .3h-.3v1.1l1.1 .1v2.1h-5.3v-2.1l1.1-.1v-1.1h-.3l-.1-.3h-3.5l-.2 .3h-.3v1.1l1.1 .1v2.1h-2.9"/>
<path d="M104.4 175.2l.1 .2M104.4 170l.1-.1h1.7l.1 .3h.3v1.1l-1.1 .1v2.1h2.9M104.4 170v5.2M107.9 175.4h.5M108.1 173.5h.1M108.4 173.5h.1M108.4 173.5h2.4v-2.1l-1.1-.1v-1.1h.3l.1-.3h3.6l.1 .3 .3 .1v1l-1.1 .1v2.1l2.6 .1 2.7-.1v-2.1l-1.1-.1v-1l.3-.1 .1-.3h3.6l.1 .3 .3 .1v1l-1.1 .1v2.1l2.6 .1 2.7-.1v-2.1l-1.1-.1v-1l.3-.1v-.3h3.7l.1 .3 .3 .1v1l-1.1 .1v2.1h2.4M115.4 175.4h.5M122.9 175.4h.5M130.4 175.4h.5M130.4 173.5h.1M137.9 175.4h.5"/>
<path d="M138.1 173.5h.1M141.9 175.2l-.2 .2M141.9 170l-.2-.1h-1.6l-.1 .3h-.3v1.1l1.1 .1v2.1h-5.3v-2.1l1.1-.1v-1.1h-.3l-.1-.3h-3.6l-.1 .3-.3 .1v1l1.1 .1v2.1h-2.9M141.9 175.2l.1 .2M141.9 170l.1-.1h1.6l.1 .3h.3v1.1l-1.1 .1v2.1h5.3v-2.1l-1.1-.1v-1.1h.3l.2-.3h3.5l.1 .3h.3v1.1l-1.1 .1v2.1h2.9M141.9 170v5.2M145.3 175.4h.5M145.5 173.5h.1M152.8 175.4h.5M153.3 173.5h.1M153.3 173.5h2.4v-2.1l-1.1-.1v-1.1h.3l.2-.3h3.6v.3l.3 .1v1l-1.1 .1v2.1l2.7 .1 2.6-.1v-2.1l-1.1-.1v-1l.3-.1 .1-.3h3.6l.1 .3 .3 .1v1l-1.1 .1v2.1h2.4M160.3 175.4h.5"/>
<path d="M163.8 175.4v8a1.25 1.25 0 0 0 1.3 1.2h6a1.25 1.25 0 0 0 1.2-1.2v-8M167.8 175.4h.5M167.8 173.5h.1M175.3 175.4h.5M175.5 173.5h.1M179.3 175.2l-.1 .2M179.3 170l-.1-.1h-1.7l-.1 .3h-.3v1.1l1.1 .1v2.1h-5.3v-2.1l1.1-.1v-1.1h-.3l-.1-.3h-3.5l-.2 .3h-.3v1.1l1.1 .1v2.1h-2.9M179.3 175.2l.1 .2M179.3 170l.1-.1h1.7l.1 .3h.3v1.1l-1.1 .1v2.1h5.3v-2.1l-1.1-.1v-1.1h.3l.1-.3h3.6l.1 .3h.3v1.1l-1.1 .1v2.1h2.9M179.3 170v5.2M182.8 175.4h.5M183 173.5h.1"/>
<path d="M190.3 175.4h.5M190.8 173.5h.1M190.8 173.5h2.4v-2.1l-1.1-.1v-1l.3-.1 .1-.3h3.6l.1 .3 .3 .1v1l-1.1 .1v2.1l2.6 .1 2.7-.1v-2.1l-1.1-.1v-1l.3-.1v-.3h3.7l.1 .3h.3v1.1l-1.1 .1v2.1h2.4M197.8 175.4h.5M198 173.5h.1M204.5 175.4v7.5h-32.2M205.3 175.4h-175.8v7.5h22M205.3 173.5h.1M205.3 173.5v1.9M205.3 175.4h.1M60 182.9h103.8"/>
<circle cx="55.7" cy="45" r=".8"/>
<circle cx="168.1" cy="45" r=".8"/>
<circle cx="33.2" cy="62.5" r=".5"/>
<circle cx="33.2" cy="62.5" r="1.39"/>
<circle cx="63.2" cy="62.5" r=".5"/>
<circle cx="63.2" cy="62.5" r="1.39"/>
<circle cx="70.7" cy="62.5" r=".5"/>
<circle cx="70.7" cy="62.5" r="1.39"/>
<circle cx="100.7" cy="62.5" r=".5"/>
<circle cx="100.7" cy="62.5" r="1.39"/>
<circle cx="108.1" cy="62.5" r=".5"/>
<circle cx="108.1" cy="62.5" r="1.39"/>
<circle cx="138.1" cy="62.5" r="1.39"/>
<circle cx="138.1" cy="62.5" r=".5"/>
<circle cx="145.6" cy="62.5" r="1.38"/>
<circle cx="145.6" cy="62.5" r=".5"/>
<circle cx="175.6" cy="62.5" r=".5"/>
<circle cx="175.6" cy="62.5" r="1.39"/>
<circle cx="183" cy="62.5" r=".5"/>
<circle cx="183" cy="62.5" r="1.39"/>
<circle cx="198" cy="62.5" r="1.39"/>
<circle cx="198" cy="62.5" r=".5"/>
<circle cx="33.2" cy="110.9" r="1.39"/>
<circle cx="33.2" cy="110.9" r=".5"/>
<circle cx="63.2" cy="110.9" r=".5"/>
<circle cx="63.2" cy="110.9" r="1.39"/>
<circle cx="70.7" cy="110.9" r=".5"/>
<circle cx="70.7" cy="110.9" r="1.38"/>
<circle cx="100.7" cy="110.9" r="1.39"/>
<circle cx="100.7" cy="110.9" r=".5"/>
<circle cx="108.1" cy="110.9" r="1.39"/>
<circle cx="108.1" cy="110.9" r=".5"/>
<circle cx="138.1" cy="110.9" r=".5"/>
<circle cx="138.1" cy="110.9" r="1.38"/>
<circle cx="145.6" cy="110.9" r=".5"/>
<circle cx="145.6" cy="110.9" r="1.38"/>
<circle cx="175.6" cy="110.9" r="1.39"/>
<circle cx="175.6" cy="110.9" r=".5"/>
<circle cx="183" cy="110.9" r=".5"/>
<circle cx="183" cy="110.9" r="1.38"/>
<circle cx="198" cy="110.9" r=".5"/>
<circle cx="198" cy="110.9" r="1.38"/>
<circle cx="55.7" cy="131.9" r=".8"/>
<circle cx="168.1" cy="131.9" r=".8"/>
<circle cx="55.7" cy="180.4" r="1.28"/>
<circle cx="168.1" cy="180.4" r="1.28"/>
</g>
<text font-size="8.5" x="351.3" y="259">B</text>
<text font-size="8.2" x="363.9" y="237.7">T-Slot table</text>
<g font-size="8.1">
<text x="51.7" y="9.3">4</text>
<text x="159.7" y="9.3">3</text>
<text x="267.6" y="9.3">2</text>
<text x="375.6" y="9.3">1</text>
<text x="4" y="76">B</text>
<text x="423.1" y="76">B</text>
<text x="3.3" y="215.7">A</text>
<text x="422.4" y="215.7">A</text>
<text x="51.7" y="276">4</text>
<text x="159.7" y="276">3</text>
<text x="267.6" y="276">2</text>
<text x="375.6" y="276">1</text>
</g>
<text font-size="6.3" x="366.1" y="257.6">CNC.05.00</text>
<g font-size="4.6">
<text x="254.7" y="60.9">A</text>
<text x="263.9" y="101.2">6</text>
<text x="273.5" y="101.2">8</text>
<text x="264.9" y="126.7">7</text>
<text x="337.1" y="155.1">DETAIL A</text>
<text x="335" y="160">SCALE 2 : 1</text>
<text x="234.6" y="188.4">NOTES:</text>
<text x="234.6" y="193.9">1.</text>
<text x="244.6" y="193.9">FOR MATERIALS AND MANUFACTURING LINKS REFER TO CNC_BOM.PDF</text>
<text x="40.5" y="203.4">1</text>
<text x="55.1" y="203.4">4</text>
<text x="98.8" y="203.4">2</text>
<text x="128.1" y="203.4">5</text>
<text x="150.8" y="203.4">1</text>
<text x="193" y="203.4">3</text>
<text x="234.6" y="199.4">2.</text>
<text x="244.6" y="199.4">FOR MORE INFORMATION SEE CAD FILE: TableTSlot.SLDASM</text>
</g>
<g font-size="4.2">
<text x="287.5" y="17.1">ITEM</text>
<text x="288.5" y="21.3">NO.</text>
<text x="324.8" y="19.2">PART NUMBER</text>
<text x="382.8" y="19.2">DWG. NO.</text>
<text x="408.7" y="19.2">QTY.</text>
<text x="290.9" y="27">1</text>
<text x="300.3" y="27">T-slot Table Plate</text>
<text x="380.6" y="27">CNC.05.01-1</text>
<text x="411.8" y="27">2</text>
<text x="290.9" y="32.5">2</text>
<text x="300.3" y="32.5">T-slot Table Plate</text>
<text x="380.6" y="32.5">CNC.05.01-2</text>
<text x="411.8" y="32.5">2</text>
<text x="290.9" y="38.1">3</text>
<text x="300.3" y="38.1">T-slot Table Plate</text>
<text x="380.6" y="38.1">CNC.05.01-3</text>
<text x="411.8" y="38.1">1</text>
<text x="290.9" y="43.7">4</text>
<text x="300.3" y="43.7">Corner Bracket 20х20L</text>
<text x="389.7" y="43.7">No</text>
<text x="411.8" y="43.7">4</text>
<text x="290.9" y="49.3">5</text>
<text x="300.3" y="49.3">Corner Braket Long</text>
<text x="382.5" y="49.3">CNC.05.05</text>
<text x="411.8" y="49.3">2</text>
<text x="290.9" y="55.7">6</text>
<text x="300.3" y="55.7">ISO 10642 - M3 x 16 - 16N</text>
<text x="410.6" y="55.7">20</text>
<text x="290.9" y="61.3">7</text>
<text x="300.3" y="61.3">ISO 4762 M4 x 6 - 6N</text>
<text x="411.8" y="61.3">4</text>
<text x="290.9" y="66.9">8</text>
<text x="300.3" y="66.9">M3 NYLOC DIN 985</text>
<text x="389.7" y="66.9">No</text>
<text x="410.6" y="66.9">20</text>
</g>
<g font-size="3.9">
<text x="308.6" y="254.3">Vladimir Tyrkin</text>
<text x="308.6" y="261.6">veres.pcb@gmail.com</text>
</g>
<g font-size="3.4">
<text x="350.2" y="229.5">TITLE:</text>
<text x="351.1" y="251.6">SIZE</text>
<text x="359.9" y="251.6">DWG. NO.</text>
<text x="408.9" y="251.7">REV</text>
<text x="351.2" y="265.2">SCALE: 1:2</text>
<text x="370.1" y="265.3">WEIGHT: 2835.465SHEET 1 OF 1</text>
</g>
<g font-size="3.2">
<text x="278.9" y="253.3">Multimaterial</text>
<text x="286.3" y="260.1">No</text>
</g>
<text font-size="2.4" x="272.2" y="219.7">UNLESS OTHERWISE SPECIFIED:</text>
<g font-size="2.2">
<text x="327.8" y="220.1">NAME</text>
<text x="340.3" y="220.2">DATE</text>
<text x="271.9" y="226.6">DIMENSIONS ARE IN MILLIMETERS</text>
<text x="307.2" y="224.9">DRAWN</text>
<text x="271.9" y="229.3">TOLERANCES:</text>
<text x="271.9" y="231.9">FRACTIONAL</text>
<text x="307.3" y="229.8">CHECKED</text>
<text x="271.9" y="234.6">ANGULAR: MACH</text>
<text x="271.9" y="237.2">TWO PLACE DECIMAL</text>
<text x="271.9" y="239.9">THREE PLACE DECIMAL</text>
<text x="294.9" y="234.6">BEND</text>
<text x="307.2" y="234.5">ENG APPR.</text>
<text x="307.3" y="239.2">MFG APPR.</text>
<text x="307.3" y="243.9">Q.A.</text>
<text x="307.3" y="248.1">COMMENTS:</text>
</g>
<g font-size="2.1">
<text x="271.9" y="224.1">BREAK ALL SHARP EDGES</text>
<text x="227.9" y="259.2">NEXT ASSY</text>
<text x="253.3" y="259.2">USED ON</text>
<text x="239.3" y="265">APPLICATION</text>
<text x="275.5" y="265.1">DO NOT SCALE DRAWING</text>
</g>
<g font-size="2">
<text x="271.6" y="244.1">INTERPRET GEOMETRIC</text>
<text x="180.2" y="250">THE INFORMATION CONTAINED IN THIS</text>
<text x="183.9" y="246.4">PROPRIETARY AND CONFIDENTIAL</text>
<text x="271.5" y="250.2">MATERIAL</text>
<text x="271.6" y="246.6">TOLERANCING PER:</text>
<text x="180.2" y="252.5">DRAWING IS THE SOLE PROPERTY OF VR.</text>
<text x="180.2" y="255.1">ANY REPRODUCTION IN PART OR AS A</text>
<text x="180.2" y="257.6">WHOLE WITHOUT THE WRITTEN PERMISSION</text>
<text x="271.5" y="257">FINISH</text>
<text x="180.2" y="260.1">OF VR IS PROHIBITED.</text>
</g>
</svg>
